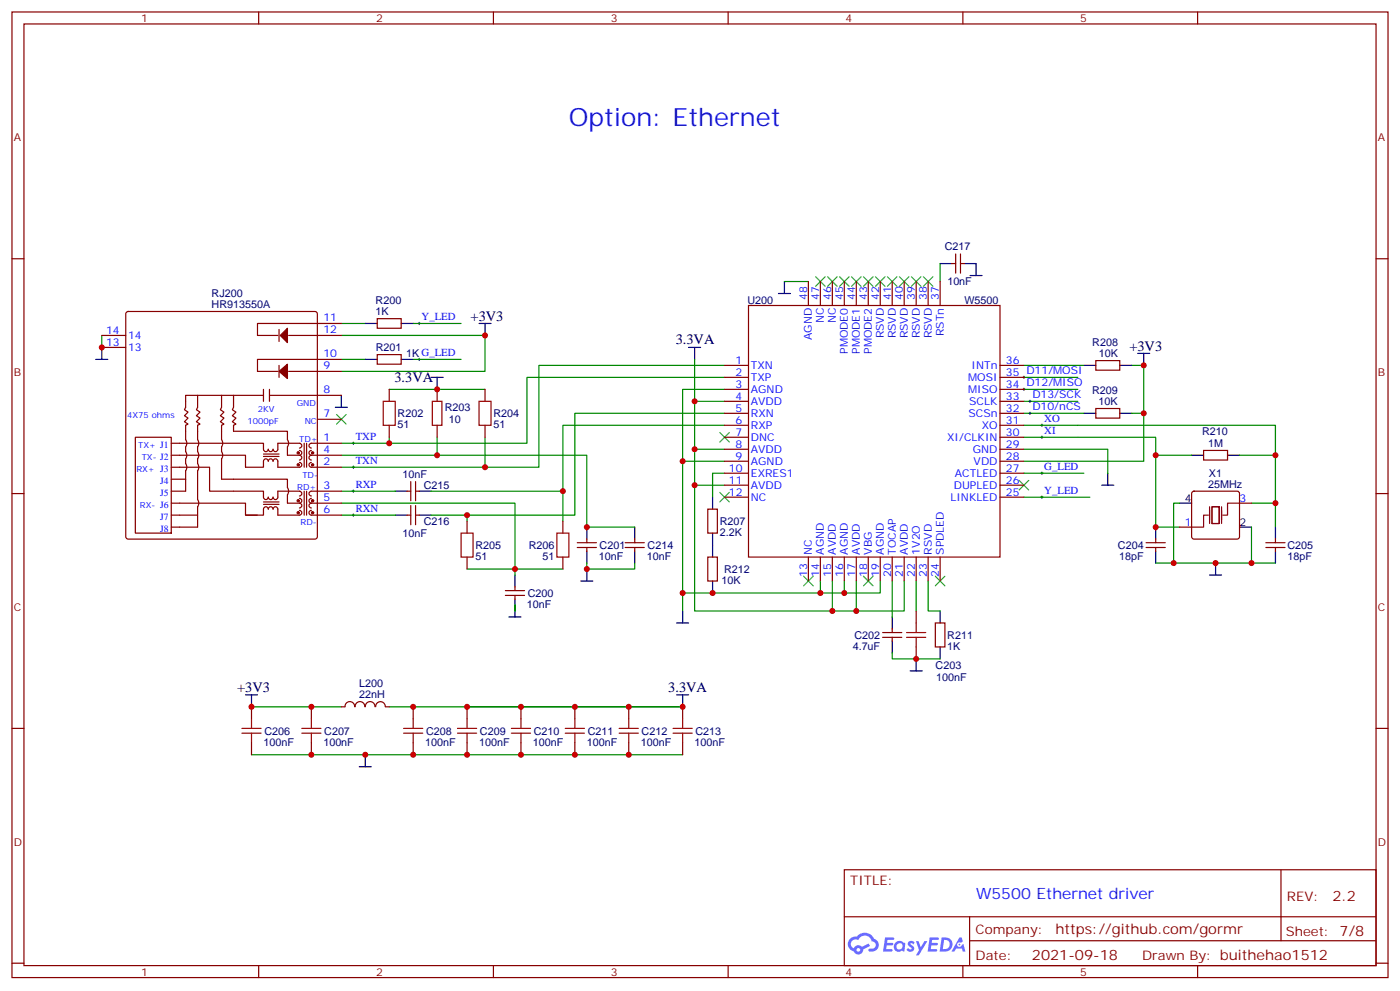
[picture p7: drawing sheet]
<svg xmlns="http://www.w3.org/2000/svg" width="412mm" height="292mm" viewBox="0 0 412 292" stroke-linecap="round" stroke-linejoin="round" font-family="sans-serif">
<g fill="none" stroke="#870000" stroke-width=".35">
<path d="M3.5 3.5h405.4v284.4h-405.4zM7.1 7.1h398.2v277.2h-398.2zM76.2 3.5v3.6M145.3 3.5v3.6M214.5 3.5v3.6M283.6 3.5v3.6M352.8 3.5v3.6M3.5 76.2h3.6M405.3 76.2h3.6M3.5 145.3h3.6M405.3 145.3h3.6M3.5 214.5h3.6"/>
<path d="M405.3 214.5h3.6M248.7 256.1h156.6v28.2h-156.6zM377.3 256.1v20.9M248.7 270h156.5M285.6 277h119.6M285.6 270v14.1M3.5 283.6h3.6M76.2 284.3v3.6M145.3 284.3v3.6M214.5 284.3v3.6M283.6 284.3v3.6M352.8 284.3v3.6"/>
<path d="M405.3 283.6h3.6"/>
</g>
<g fill="#5487ff">
<path d="M267.7 277.3a1.22 1.22 0 0 1 1.7 .3l-.4 .5a.47 .47 0 0 0-.3-.4 .47 .47 0 0 0-.5 .2l.1 .3a1.14 1.14 0 0 1 .8 1.7 1.14 1.14 0 0 1-1.9 0l-.2-.2 .5-.5 .7 .4a.29 .29 0 0 0 .3-.3 .29 .29 0 0 0-.2-.3 1.04 1.04 0 0 1-.6-1.7z"/>
<path d="M260.7 276h2.4l.3 .2-.2 .5-1.8 .1-.1 .8h1.5l.3 .4-.3 .4h-1.6l-.2 1.1h1.7l.2 .3-.2 .3-2.6 .1z"/>
<path d="M273.8 276h2.4l.3 .2-.1 .5-1.8 .1-.2 .8h1.6l.3 .4-.4 .4h-1.6l-.1 1.1h1.7l.2 .3-.2 .3-2.6 .1z"/>
<path d="M282.6 276.1h.7l.3 1.2-.6 .3a.69 .69 0 0 0-1 .3 .69 .69 0 0 0 .4 1 .69 .69 0 0 0 .9-.7l.5-.2 .6 2.2h-.8l-.2-.9h-1.8l-.5 .9h-.8z"/>
<path d="M269.8 277.1h.8l.6 1.8 1.1-1.8h.9l-2.6 4.2h-.8l.9-1.5z"/>
<path d="M277.4 276.1l-.6 4.1h1.3a2.11 2.11 0 0 0 2.5-2.1 2.11 2.11 0 0 0-2.5-2zM278.1 276.8a1.39 1.39 0 0 1 1.7 1.4 1.39 1.39 0 0 1-1.8 1.3h-.3z"/>
<path d="M263.7 277.7a1.54 1.54 0 0 0-.1 2.1 1.54 1.54 0 0 0 2.2 .2l.6 .2 .3-2.3-.2-.2-.4-.1a1.49 1.49 0 0 0-2.4 .1zM264 278.7a.94 .94 0 0 1 1.8 0 .94 .94 0 0 1-1.8 0z"/>
<path d="M250.4 276.4a2.18 2.18 0 0 0 1.1 3.7 1.44 1.44 0 0 0 1.6 1 1.44 1.44 0 0 0 1.2-1.5l2-1-.5-.8-1.9 1a1.47 1.47 0 0 0-2.4 .4 1.39 1.39 0 0 1-.7-1.9 1.39 1.39 0 0 1 2-.5 2.12 2.12 0 0 1 2.2-1.3 2.12 2.12 0 0 1 1.9 1.7 1.14 1.14 0 0 1 1.1 1.4 1.14 1.14 0 0 1-1.7 .8 .43 .43 0 0 0-.5 .3 .43 .43 0 0 0 .4 .5 1.98 1.98 0 0 0 2.5-1.2 1.98 1.98 0 0 0-1.2-2.5 3.1 3.1 0 0 0-5.3-.7l-.9 .1zM252.3 279.7a.55 .55 0 0 1 1.1 0 .55 .55 0 0 1-1.1 0z"/>
<circle cx="282.6" cy="278.1" r=".26"/>
</g>
<g fill="none" stroke="#000" stroke-width=".35">
<path d="M276.9 77.6h3.6M284 77.6h3.5v3.5M107.6 95.2h3.5M118.2 95.2h3.5M141.1 95.2h3.5M142.9 95.2v3.6M229.3 86.4h3.5M231.1 82.9v3.5M285.8 81.1h3.5M28.2 105.8h3.5M30 102.3v3.5M98.8 119.9h3.5"/>
<path d="M100.5 116.4v3.5M107.6 105.8h3.5M118.2 105.8h3.5M127 111.1h3.5M128.8 111.1v3.6M202.8 102.3h3.6M204.6 102.3v3.5M319.3 107.6h3.5M329.8 107.6h3.6M335.1 104.1h3.6M336.9 104.1v3.5M319.3 121.7h3.5"/>
<path d="M326.3 139.3v3.6M329.8 121.7h3.6M351 134.1h3.5M361.6 134.1h3.5M116.4 144.6h3.5M116.4 151.7h3.5M123.5 144.6h3.5M123.5 151.7h3.5M172.9 155.2v3.5M187 155.2v3.5M209.9 146.4v3.5M209.9 157v7"/>
<path d="M324.6 142.9h3.5M340.4 155.2v3.5M347.5 148.2h3.5M365.1 155.2h3.6M375.7 155.2v3.5M151.7 169.3v3.6M151.7 176.4v5.3M171.1 171.1h3.5M172.9 162.3v3.5M172.9 167.6v3.5M187 162.3v3.5M201.1 179.9v3.5"/>
<path d="M209.9 171.1v3.5M276.9 179.9v3.5M340.4 162.3v3.5M356.3 169.3h3.5M358.1 165.8v3.5M375.7 162.3v3.5M149.9 181.7h3.6M199.3 183.4h3.5M262.8 181.7v3.5M262.8 188.7v3.6M268.1 197.6h3.5M269.9 194v3.6"/>
<path d="M276.9 190.5v3.5M72.3 204.6h3.5M74.1 204.6v3.5M199.3 204.6h3.5M201.1 204.6v3.5M105.8 225.8h3.6M107.6 222.3v3.5"/>
</g>
<g fill="none" stroke="#008700" stroke-width=".35">
<path d="M276.9 77.6v5.3M30 98.8v3.5M100.5 98.8h42.4v10.6h-42.4M100.5 95.2h7.1M121.7 95.2h14.1M231.1 82.9h7M100.5 105.8h7.1M114.7 114.7h28.2M121.7 105.8h14.1M204.6 105.8v12.4h8.8M204.6 118.2v24.7h8.8M213.4 114.7h-12.3v21.1"/>
<path d="M213.4 111.1h-58.2v19.4h-40.5v-1.7M213.4 107.6h-54.7v30h-15.8M301.6 107.6h17.7M301.6 118.2h15.9M301.6 114.7h15.9M301.6 111.1h15.9M333.4 107.6h3.5v28.2h-35.3M100.5 130.5h14.2M128.8 128.8v5.3h-28.3M128.8 134.1h44.1v21.1h14.1M142.9 128.8v8.8h-42.4M204.6 132.3h8.8"/>
<path d="M213.4 139.3h-3.5v7.1M213.4 135.8h-12.3v44.1M213.4 125.2h-47.6v19.4M213.4 121.7h-44.1v30h-31.7M301.6 125.2h74.1v23h-7M301.6 128.8h38.8v26.4h7.1M301.6 132.3h24.7v7M301.6 121.7h17.7M301.6 139.3h17.7M333.4 121.7h3.5M340.4 134.1h10.6M365.1 134.1h10.6"/>
<path d="M100.5 148.2h51.2v21.1M100.5 144.6h15.9M100.5 151.7h15.9M127 144.6h38.8v8.9M127 151.7h10.6v1.8M204.6 142.9v37h40.6M301.6 146.4h19.4M347.5 148.2h-1.8v17.6M368.7 155.2v10.6M375.7 148.2v7M137.6 167.6h28.2M151.7 178.2v1.7"/>
<path d="M172.9 165.8v1.8h14.1v-1.8M201.1 174.6h40.6M241.7 171.1v3.5h7v-3.5M245.2 171.1v8.8h7M252.2 171.1v8.8M259.3 171.1v3.5h-10.6M262.8 171.1v10.6M266.3 171.1v8.8h-14.1M269.9 171.1v8.8M273.4 171.1v8.8h3.5M340.4 165.8h35.3M262.8 192.3v1.7h14.1"/>
<path d="M74.1 208.1h26.4M114.7 208.1h86.4M74.1 222.3h127"/>
</g>
<g fill="none" stroke="#000" stroke-width=".29">
<path d="M123.1 95.2h.7M123.5 94.9v.7M123.1 105.8h.7M123.5 105.5v.7M301.3 114.7h.7M301.3 111.1h.7M301.6 110.8v.7M301.6 114.3v.7M303 118.2h.7M303.4 117.8v.7M103.7 137.6h.7M103.7 130.5h.7"/>
<path d="M104.1 130.2v.7M104.1 137.2v.7M303 121.7h.7M303.4 121.4v.7M306.6 139.3h.7M306.6 128.8h.7M306.6 125.2h.7M306.9 124.9v.7M306.9 128.4v.7M306.9 139v.7M103.7 151.7h.7M103.7 144.6h.7"/>
<path d="M104.1 144.3v.7M104.1 151.3v.7M306.6 146.4h.7M306.9 146v.8"/>
</g>
<g fill="none" stroke="#3c3" stroke-width=".35">
<path d="M240.2 81.5l2.9 2.8M243.1 81.5l-2.9 2.8M243.8 81.5l2.8 2.8M246.6 81.5l-2.8 2.8M247.3 81.5l2.8 2.8M250.1 81.5l-2.8 2.8M250.8 81.5l2.8 2.8M253.6 81.5l-2.8 2.8M254.4 81.5l2.8 2.8M257.2 81.5l-2.8 2.8M257.9 81.5l2.8 2.8M260.7 81.5l-2.8 2.8"/>
<path d="M261.4 81.5l2.8 2.8M264.2 81.5l-2.8 2.8M264.9 81.5l2.9 2.8M267.8 81.5l-2.9 2.8M268.5 81.5l2.8 2.8M271.3 81.5l-2.8 2.8M272 81.5l2.8 2.8M274.8 81.5l-2.8 2.8M99.1 122.1l2.9 2.8M102 122.1l-2.9 2.8M212 127.4l2.8 2.8M214.8 127.4l-2.8 2.8"/>
<path d="M212 145l2.8 2.8M214.8 145l-2.8 2.8M300.2 141.5l2.8 2.8M303 141.5l-2.8 2.8M236.7 169.7l2.8 2.8M239.5 169.7l-2.8 2.8M254.4 169.7l2.8 2.8M257.2 169.7l-2.8 2.8M275.5 169.7l2.8 2.8M278.3 169.7l-2.8 2.8"/>
</g>
<g fill="none" stroke="#870000" stroke-width=".35">
<path d="M280.5 77.6h1M281.5 74.8v5.6M282.9 74.8v5.6M282.9 77.6h1.1M30 98.8h7M37.3 91.9l.4-.2h55.1l.5 .2 .2 .5v65.6l-.2 .5-.5 .2h-55.1l-.5-.2-.2-.5v-65.6zM82.2 97v3.5M85 98.8h15.5M100.5 95.2h-24.7v3.6h6M111.1 93.8h7.1v2.9h-7.1zM220.5 90h74.1v74h-74.1zM238.1 82.9v7.1"/>
<path d="M241.7 82.9v7.1M245.2 82.9v7.1M248.7 82.9v7.1M252.2 82.9v7.1M255.8 82.9v7.1M259.3 82.9v7.1M262.8 82.9v7.1M266.3 82.9v7.1M269.9 82.9v7.1M273.4 82.9v7.1M276.9 82.9v7.1M30 102.3h7"/>
<path d="M58.2 116.4v3.5l-.3 .7 1 .8-1 1 1 .7-1 1.1 1 .7-.7 .3v4.3M65.3 116.4v3.5l-.4 .7 1.1 .8-1.1 1 1.1 .7-1.1 1.1 1.1 .7-.7 .3v4.3a1.77 1.77 0 0 1 0 2.1v1.4a1.77 1.77 0 0 1 0 2.1v6h19.4v2.5a1.77 1.77 0 0 1 0 2.1v2.5h3.5M68.8 116.4v3.5l-.4 .7 1.1 .8-1.1 1 1.1 .7-1.1 1.1 1.1 .7-.7 .3v1.8h15.9v2.5a1.77 1.77 0 0 1 0 2.1v2.5h3.5M77.6 116.4h-22.9v3.5l-.4 .7 1.1 .8-1.1 1 1.1 .7-1.1 1.1 1.1 .7-.7 .3v4.3a1.77 1.77 0 0 1 0 2.1v1.4a1.77 1.77 0 0 1 0 2.1v1.4a1.77 1.77 0 0 1 0 2.1v6h-4.3M77.6 114.7v3.5M79.4 116.4h21.1M79.4 114.7v3.5M82.2 107.6v3.5M85 109.4h15.5M100.5 105.8h-24.7v3.6h6M111.1 104.4h7.1v2.8h-7.1zM114.7 114.7v3.5"/>
<path d="M128.8 114.7v3.5M142.9 114.7v3.5M213.4 107.6h7.1M213.4 111.1h7.1M213.4 114.7h7.1M213.4 118.2h7.1M294.6 107.6h7M294.6 111.1h7M294.6 114.7h7M294.6 118.2h7M322.8 106.2h7v2.8h-7zM39.9 128.8h10.5v28.2h-10.5z"/>
<path d="M50.4 137.6h11.3v7h15.9v1.8a.71 .71 0 0 0 .7 .7 .71 .71 0 0 0 .7-.7 .71 .71 0 0 0 .7 .7 .71 .71 0 0 0 .7-.7 .71 .71 0 0 0 .7 .7 .71 .71 0 0 0 .7-.7v-1.8h6.4a.71 .71 0 0 1 .7 .7 .71 .71 0 0 1-.7 .7M50.4 134.1h21.9v3.5h5.3v-1.8a.71 .71 0 0 1 .7-.7 .71 .71 0 0 1 .7 .7 .71 .71 0 0 1 .7-.7 .71 .71 0 0 1 .7 .7 .71 .71 0 0 1 .7-.7 .71 .71 0 0 1 .7 .7v1.8h6.4a.71 .71 0 0 0 .7-.7 .71 .71 0 0 0-.7-.7M50.4 130.5h27.2v1.8a.71 .71 0 0 0 .7 .7 .71 .71 0 0 0 .7-.7 .71 .71 0 0 0 .7 .7 .71 .71 0 0 0 .7-.7 .71 .71 0 0 0 .7 .7 .71 .71 0 0 0 .7-.7v-1.8h6.4a.71 .71 0 0 1 .7 .7 .71 .71 0 0 1-.7 .7M58.2 136.5a1.77 1.77 0 0 1 0 2.1v8.5M58.2 133a1.77 1.77 0 0 1 0 2.1v1.4M58.2 129.5a1.77 1.77 0 0 1 0 2.1v1.4M77.6 134.4h4.6M77.6 133.7h4.6M88.2 134.1a.71 .71 0 0 1 .7 .7 .71 .71 0 0 1-.7 .7M88.2 132.6a.71 .71 0 0 1 .7 .8 .71 .71 0 0 1-.7 .7M89.6 130.5v7.1M90.3 130.5v7.1"/>
<path d="M91.7 134.1a.71 .71 0 0 0-.7 .7 .71 .71 0 0 0 .7 .7M91.7 136.2a.71 .71 0 0 0-.7 .7 .71 .71 0 0 0 .7 .7h8.8M91.7 132.6a.71 .71 0 0 0-.7 .8 .71 .71 0 0 0 .7 .7M91.7 134.1h8.8M93.5 123.5h7M100.5 130.5h-8.8a.71 .71 0 0 0-.7 .7 .71 .71 0 0 0 .7 .7M114.7 125.2v3.6M128.8 125.2v3.6M142.9 125.2v3.6M213.4 121.7h7.1M213.4 125.2h7.1M213.4 128.8h7.1"/>
<path d="M213.4 132.3h7.1M213.4 135.8h7.1M213.4 139.3h7.1M294.6 121.7h7M294.6 125.2h7M294.6 128.8h7M294.6 132.3h7M294.6 135.8h7M294.6 139.3h7M322.8 120.3h7v2.8h-7zM354.5 132.6h7.1v2.9h-7.1zM50.4 148.2h21.9v3.5h3.5"/>
<path d="M50.4 151.7h7.8M50.4 141.1h4.3M58.2 147.1a1.77 1.77 0 0 1 0 2.1v6h-7.8M77.6 148.5h4.6M77.6 147.8h4.6M88.2 148.2a.71 .71 0 0 1 .7 .7 .71 .71 0 0 1-.7 .7M88.2 150.3a.71 .71 0 0 1 .7 .7 .71 .71 0 0 1-.7 .7h-6.4v-1.8a.71 .71 0 0 0-.7-.7 .71 .71 0 0 0-.7 .7 .71 .71 0 0 0-.7-.7 .71 .71 0 0 0-.7 .7 .71 .71 0 0 0-.7-.7 .71 .71 0 0 0-.7 .7v1.8h-5.3M88.2 146.8a.71 .71 0 0 1 .7 .7 .71 .71 0 0 1-.7 .7M89.6 144.6v7.1M90.3 144.6v7.1M91.7 148.2a.71 .71 0 0 0-.7 .7 .71 .71 0 0 0 .7 .7M91.7 150.3a.71 .71 0 0 0-.7 .7 .71 .71 0 0 0 .7 .7h8.8"/>
<path d="M91.7 146.8a.71 .71 0 0 0-.7 .7 .71 .71 0 0 0 .7 .7M91.7 148.2h8.8M100.5 144.6h-8.8a.71 .71 0 0 0-.7 .7 .71 .71 0 0 0 .7 .7M119.9 151.7h1.1M119.9 144.6h1.1M121 141.8v5.7M121 148.9v5.6M122.4 151.7h1.1M122.4 144.6h1.1M122.4 141.8v5.7M122.4 148.9v5.6M137.6 153.5v3.5"/>
<path d="M165.8 153.5v3.5M170 159.8h5.7M172.9 158.7v1.1M184.1 159.8h5.7M187 158.7v1.1M208.5 149.9h2.8v7.1h-2.8zM213.4 142.9h7.1M213.4 146.4h7.1M294.6 142.9h7M294.6 146.4h7M337.6 159.8h5.7M340.4 158.7v1.1"/>
<path d="M347.5 155.2h3.5M351.2 144.8l.5-.2h12.7l.5 .2 .2 .5v12.7l-.2 .5-.5 .2h-12.7l-.5-.2-.2-.5v-12.7zM365.1 148.2h3.6M372.9 159.8h5.6M375.7 158.7v1.1M137.6 164v3.6M148.9 175.3h5.6M148.9 173.9h5.6M151.7 172.9v1M151.7 175.3v1.1M165.8 164v3.6M170 161.2h5.7"/>
<path d="M172.9 161.2v1.1M184.1 161.2h5.7M187 161.2v1.1M208.5 164h2.8v7.1h-2.8zM238.1 164v7.1M241.7 164v7.1M245.2 164v7.1M248.7 164v7.1M252.2 164v7.1M255.8 164v7.1M259.3 164v7.1M262.8 164v7.1"/>
<path d="M266.3 164v7.1M269.9 164v7.1M269.9 179.9v3.5M273.4 164v7.1M276.9 164v7.1M337.6 161.2h5.7M340.4 161.2v1.1M372.9 161.2h5.6M375.7 161.2v1.1M260 187.7h5.6M260 186.3h5.6M262.8 185.2v1.1"/>
<path d="M262.8 187.7v1M269.9 190.5v3.5M275.5 183.4h2.8v7.1h-2.8zM74.1 208.1v3.6M74.1 218.7v3.6M91.7 208.1v3.6M91.7 218.7v3.6M104.5 208.1a1.41 1.41 0 0 0-1.5-1.5 1.41 1.41 0 0 0-1.4 1.5h-1.1M104.6 208.1a1.41 1.41 0 0 1 1.4-1.5 1.41 1.41 0 0 1 1.4 1.5M107.6 208.1a1.41 1.41 0 0 1 1.4-1.5 1.41 1.41 0 0 1 1.4 1.5M110.7 208.1a1.41 1.41 0 0 1 1.4-1.5 1.41 1.41 0 0 1 1.4 1.5M113.6 208.1h1.1"/>
<path d="M121.7 208.1v3.6M121.7 218.7v3.6M137.6 208.1v3.6M137.6 218.7v3.6M153.5 208.1v3.6M153.5 218.7v3.6M169.3 208.1v3.6M169.3 218.7v3.6M185.2 208.1v3.6M185.2 218.7v3.6M201.1 208.1v3.6M201.1 218.7v3.6"/>
</g>
<g fill="#870000" stroke="#870000" stroke-width=".29">
<circle cx="92.1" cy="151" r=".35"/>
<circle cx="92.1" cy="147.5" r=".35"/>
<circle cx="87.8" cy="151" r=".35"/>
<circle cx="87.8" cy="147.5" r=".35"/>
<circle cx="92.1" cy="136.9" r=".35"/>
<circle cx="92.1" cy="133.4" r=".35"/>
<circle cx="87.8" cy="136.9" r=".35"/>
<circle cx="87.8" cy="133.4" r=".35"/>
</g>
<g fill="#870000" stroke="#870000" stroke-width=".35">
<path d="M82.2 109.4l2.5-2.2v4.3z"/>
<path d="M84.7 96.7v4.2l-2.2-2.1z"/>
</g>
<g fill="none" stroke="#a10000" stroke-width=".35">
<path d="M112.9 118.2h3.5v7h-3.5zM127.4 118.2h2.8v7h-2.8zM141.1 118.2h3.5v7h-3.5zM135.8 157h3.5v7h-3.5zM164 157h3.6v7h-3.6zM267.1 187.7h5.6M267.1 186.3h5.6M269.9 183.4v2.9M269.9 187.7v2.8M71.3 214.5h5.6M71.3 215.9h5.6M74.1 211.7v2.8"/>
<path d="M74.1 215.9v2.8M88.9 214.5h5.6M88.9 215.9h5.6M91.7 211.7v2.8M91.7 215.9v2.8M118.9 214.5h5.6M118.9 215.9h5.6M121.7 211.7v2.8M121.7 215.9v2.8M134.8 214.5h5.6M134.8 215.9h5.6M137.6 211.7v2.8"/>
<path d="M137.6 215.9v2.8M150.6 214.5h5.7M150.6 215.9h5.7M153.5 211.7v2.8M153.5 215.9v2.8M166.5 214.5h5.7M166.5 215.9h5.7M169.3 211.7v2.8M169.3 215.9v2.8M182.4 214.5h5.6M182.4 215.9h5.6M185.2 211.7v2.8"/>
<path d="M185.2 215.9v2.8M198.3 214.5h5.6M198.3 215.9h5.6M201.1 211.7v2.8M201.1 215.9v2.8"/>
</g>
<path d="M356 151.7h-1.5v3.5h-3.5M356.3 149.2v5M357 149.2h2.1v5h-2.1zM359.8 149.2v5M365.1 148.2h-3.5v3.5h-1.4" fill="none" stroke="#870012" stroke-width=".35"/>
<g fill="#c00">
<circle cx="252.2" cy="179.9" r=".88"/>
<circle cx="241.7" cy="174.6" r=".88"/>
<circle cx="142.9" cy="98.8" r=".88"/>
<circle cx="248.7" cy="174.6" r=".88"/>
<circle cx="30" cy="102.3" r=".88"/>
<circle cx="137.6" cy="208.1" r=".88"/>
<circle cx="336.9" cy="107.6" r=".88"/>
<circle cx="336.9" cy="121.7" r=".88"/>
<circle cx="107.6" cy="222.2" r=".88"/>
<circle cx="142.9" cy="137.6" r=".88"/>
<circle cx="165.8" cy="144.6" r=".88"/>
<circle cx="128.8" cy="114.7" r=".88"/>
<circle cx="245.2" cy="179.9" r=".88"/>
<circle cx="201.1" cy="174.6" r=".88"/>
<circle cx="204.6" cy="142.9" r=".88"/>
<circle cx="204.6" cy="118.2" r=".88"/>
<circle cx="201.1" cy="135.8" r=".88"/>
<circle cx="204.6" cy="132.3" r=".88"/>
<circle cx="201.1" cy="208.1" r=".88"/>
<circle cx="153.5" cy="208.1" r=".88"/>
<circle cx="169.3" cy="208.1" r=".88"/>
<circle cx="185.2" cy="208.1" r=".88"/>
<circle cx="153.5" cy="222.2" r=".88"/>
<circle cx="169.3" cy="222.2" r=".88"/>
<circle cx="185.2" cy="222.2" r=".88"/>
<circle cx="358.1" cy="165.8" r=".88"/>
<circle cx="368.7" cy="165.8" r=".88"/>
<circle cx="345.7" cy="165.8" r=".88"/>
<circle cx="375.7" cy="148.2" r=".88"/>
<circle cx="340.4" cy="155.2" r=".88"/>
<circle cx="340.4" cy="134.1" r=".88"/>
<circle cx="375.7" cy="134.1" r=".88"/>
<circle cx="114.7" cy="130.5" r=".88"/>
<circle cx="74.1" cy="208.1" r=".88"/>
<circle cx="91.7" cy="208.1" r=".88"/>
<circle cx="91.7" cy="222.2" r=".88"/>
<circle cx="137.6" cy="222.2" r=".88"/>
<circle cx="121.7" cy="208.1" r=".88"/>
<circle cx="121.7" cy="222.2" r=".88"/>
<circle cx="172.9" cy="155.2" r=".88"/>
<circle cx="172.9" cy="167.6" r=".88"/>
<circle cx="209.9" cy="174.6" r=".88"/>
<circle cx="151.7" cy="167.6" r=".88"/>
<circle cx="128.8" cy="134.1" r=".88"/>
<circle cx="137.6" cy="151.7" r=".88"/>
<circle cx="269.9" cy="194" r=".88"/>
</g>
<text font-size="7.4" fill="#00f" x="167.6" y="37">Option: Ethernet</text>
<text font-size="4.6" fill="#00f" x="287.5" y="264.6">W5500 Ethernet driver</text>
<g font-size="4.2">
<text x="138.6" y="94.5">+3V3</text>
<text x="199" y="101.3">3.3VA</text>
<text x="332.7" y="103.4">+3V3</text>
<text x="116.2" y="112.6">3.3VA</text>
<text x="69.8" y="203.9">+3V3</text>
<text x="196.8" y="203.9">3.3VA</text>
</g>
<g font-size="4.2" fill="#800">
<text x="392.5" y="265.4">2.2</text>
<text x="310.9" y="274.9">https://github.com/gormr</text>
<text x="304" y="282.7">2021-09-18</text>
</g>
<g font-size="3.9" fill="#800">
<text x="250.5" y="260.7">TITLE:</text>
<text x="379.1" y="265.4">REV:</text>
<text x="287.4" y="274.9">Company:</text>
<text x="378.7" y="275.5">Sheet: 7/8</text>
<text x="287.4" y="282.6">Date:</text>
<text x="336.4" y="282.7">Drawn By: buithehao1512</text>
</g>
<g font-size="3.2" fill="#800">
<text x="41.6" y="6.5">1</text>
<text x="110.8" y="6.5">2</text>
<text x="179.9" y="6.5">3</text>
<text x="249.1" y="6.5">4</text>
<text x="318.2" y="6.5">5</text>
<text x="4.1" y="41.6">A</text>
<text x="405.9" y="41.6">A</text>
<text x="4.1" y="110.8">B</text>
<text x="405.9" y="110.8">B</text>
<text x="4.1" y="179.9">C</text>
<text x="405.9" y="179.9">C</text>
<text x="4.1" y="249.1">D</text>
<text x="405.9" y="249.1">D</text>
<text x="41.6" y="287.3">1</text>
<text x="110.8" y="287.3">2</text>
<text x="179.9" y="287.3">3</text>
<text x="249.1" y="287.3">4</text>
<text x="318.2" y="287.3">5</text>
</g>
<g font-size="3.2" fill="#000080">
<text x="278.3" y="73.5">C217</text>
<text x="279.1" y="84">10nF</text>
<text x="62.3" y="87.5">RJ200</text>
<text x="110.7" y="89.7">R200</text>
<text x="220.1" y="89.4">U200</text>
<text x="284.1" y="89.4">W5500</text>
<text x="62.3" y="90.7">HR913550A</text>
<text x="110.7" y="92.8">1K</text>
<text x="110.7" y="103.5">R201</text>
<text x="119.6" y="105.3">1K G_LED</text>
<text x="321.8" y="102">R208</text>
<text x="323.7" y="105.1">10K</text>
<text x="321.7" y="116.1">R209</text>
<text x="323.6" y="119.2">10K</text>
<text x="117.1" y="122.9">R202</text>
<text x="131" y="121.1">R203</text>
<text x="132.2" y="124.6">10</text>
<text x="145.3" y="122.9">R204</text>
<text x="117.1" y="126">51</text>
<text x="145.3" y="126">51</text>
<text x="354.1" y="128.1">R210</text>
<text x="355.9" y="131.6">1M</text>
<text x="118.5" y="140.8">10nF</text>
<text x="355.9" y="143.6">25MHz</text>
<text x="356.1" y="140.4">X1</text>
<text x="124.8" y="144.1">C215</text>
<text x="124.8" y="154.6">C216</text>
<text x="212" y="154.6">R207</text>
<text x="118.5" y="158">10nF</text>
<text x="140.1" y="161.7">R205</text>
<text x="155.7" y="161.7">R206</text>
<text x="176.6" y="161.7">C201</text>
<text x="190.8" y="161.7">C214</text>
<text x="212" y="157.8">2.2K</text>
<text x="329.3" y="161.6">C204</text>
<text x="379.2" y="161.6">C205</text>
<text x="140.1" y="164.8">51</text>
<text x="159.8" y="164.8">51</text>
<text x="176.4" y="164.9">10nF</text>
<text x="190.5" y="164.9">10nF</text>
<text x="329.7" y="164.8">18pF</text>
<text x="379.2" y="164.8">18pF</text>
<text x="212.5" y="171.9">10K</text>
<text x="213.3" y="168.7">R212</text>
<text x="155.2" y="179">10nF</text>
<text x="155.5" y="175.8">C200</text>
<text x="251.2" y="191.3">4.7uF</text>
<text x="251.7" y="188.2">C202</text>
<text x="279" y="191.3">1K</text>
<text x="279" y="188.2">R211</text>
<text x="275.6" y="197">C203</text>
<text x="105.8" y="202.4">L200</text>
<text x="275.8" y="200.5">100nF</text>
<text x="105.8" y="205.5">22nH</text>
<text x="77.6" y="219.5">100nF</text>
<text x="77.9" y="216.3">C206</text>
<text x="95.2" y="219.5">100nF</text>
<text x="95.5" y="216.3">C207</text>
<text x="125.2" y="219.5">100nF</text>
<text x="125.5" y="216.3">C208</text>
<text x="141.1" y="219.5">100nF</text>
<text x="141.4" y="216.3">C209</text>
<text x="157" y="219.5">100nF</text>
<text x="157.2" y="216.3">C210</text>
<text x="172.9" y="219.5">100nF</text>
<text x="173.1" y="216.3">C211</text>
<text x="188.7" y="219.5">100nF</text>
<text x="189" y="216.3">C212</text>
<text x="204.6" y="219.5">100nF</text>
<text x="204.9" y="216.3">C213</text>
</g>
<g font-size="3.2" fill="#00f">
<text x="237.8" y="88.2" transform="rotate(-90 237.8 88.2)">48</text>
<text x="241.3" y="88.2" transform="rotate(-90 241.3 88.2)">47</text>
<text x="244.8" y="88.2" transform="rotate(-90 244.8 88.2)">46</text>
<text x="248.4" y="88.2" transform="rotate(-90 248.4 88.2)">45</text>
<text x="251.9" y="88.2" transform="rotate(-90 251.9 88.2)">44</text>
<text x="255.4" y="88.2" transform="rotate(-90 255.4 88.2)">43</text>
<text x="258.9" y="88.2" transform="rotate(-90 258.9 88.2)">42</text>
<text x="262.5" y="88.2" transform="rotate(-90 262.5 88.2)">41</text>
<text x="266" y="88.2" transform="rotate(-90 266 88.2)">40</text>
<text x="269.5" y="88.2" transform="rotate(-90 269.5 88.2)">39</text>
<text x="273" y="88.2" transform="rotate(-90 273 88.2)">38</text>
<text x="276.6" y="88.2" transform="rotate(-90 276.6 88.2)">37</text>
<text x="95.2" y="94.5">11</text>
<text x="124.2" y="94.4">Y_LED</text>
<text x="242.7" y="95.3" transform="rotate(-90 242.7 95.3)">NC</text>
<text x="246.2" y="95.3" transform="rotate(-90 246.2 95.3)">NC</text>
<text x="31.2" y="102">13</text>
<text x="31.2" y="98.4">14</text>
<text x="37.7" y="99.8">14</text>
<text x="95.2" y="98.1">12</text>
<text x="239.2" y="100.1" transform="rotate(-90 239.2 100.1)">AGND</text>
<text x="260.3" y="99.7" transform="rotate(-90 260.3 99.7)">RSVD</text>
<text x="263.9" y="99.7" transform="rotate(-90 263.9 99.7)">RSVD</text>
<text x="267.4" y="99.7" transform="rotate(-90 267.4 99.7)">RSVD</text>
<text x="270.9" y="99.7" transform="rotate(-90 270.9 99.7)">RSVD</text>
<text x="274.5" y="99.7" transform="rotate(-90 274.5 99.7)">RSVD</text>
<text x="278" y="99" transform="rotate(-90 278 99)">RSTn</text>
<text x="37.7" y="103.4">13</text>
<text x="95.2" y="105.1">10</text>
<text x="216.7" y="107.2">1</text>
<text x="249.8" y="104.2" transform="rotate(-90 249.8 104.2)">PMODE0</text>
<text x="253.3" y="104.2" transform="rotate(-90 253.3 104.2)">PMODE1</text>
<text x="256.8" y="104.2" transform="rotate(-90 256.8 104.2)">PMODE2</text>
<text x="296.3" y="107.2">36</text>
<text x="95.2" y="108.7">9</text>
<text x="216.7" y="110.8">2</text>
<text x="221.2" y="108.7">TXN</text>
<text x="221.2" y="112.2">TXP</text>
<text x="285.2" y="112.2">MOSI</text>
<text x="286.2" y="108.7">INTn</text>
<text x="296.3" y="110.8">35 D11/MOSI</text>
<text x="95.2" y="115.7">8</text>
<text x="216.7" y="114.3">3</text>
<text x="216.7" y="117.8">4</text>
<text x="221.2" y="115.7">AGND</text>
<text x="221.2" y="119.2">AVDD</text>
<text x="285.2" y="115.7">MISO</text>
<text x="285.5" y="119.2">SCLK</text>
<text x="296.3" y="117.8">33</text>
<text x="296.3" y="114.3">34 D12/MISO</text>
<text x="304.1" y="117.3">D13/SCK</text>
<text x="95.2" y="122.8">7</text>
<text x="216.7" y="121.4">5</text>
<text x="216.7" y="124.9">6</text>
<text x="221.2" y="122.8">RXN</text>
<text x="285.3" y="122.8">SCSn</text>
<text x="296.3" y="124.9">31</text>
<text x="296.3" y="121.4">32</text>
<text x="304.1" y="120.8">D10/nCS</text>
<text x="307.6" y="124.4">XO</text>
<text x="95.2" y="129.8">1</text>
<text x="104.8" y="129.6">TXP</text>
<text x="216.7" y="128.4">7</text>
<text x="216.7" y="131.9">8</text>
<text x="221.2" y="126.3">RXP</text>
<text x="221.2" y="129.8">DNC</text>
<text x="279" y="129.8">XI/CLKIN</text>
<text x="289.2" y="126.3">XO</text>
<text x="296.3" y="131.9">29</text>
<text x="296.3" y="128.4">30</text>
<text x="307.6" y="127.9">XI</text>
<text x="95.2" y="136.9">2</text>
<text x="95.2" y="133.3">4</text>
<text x="104.8" y="136.7">TXN</text>
<text x="216.7" y="135.5">9</text>
<text x="221.2" y="133.3">AVDD</text>
<text x="221.2" y="136.9">AGND</text>
<text x="286.6" y="133.3">GND</text>
<text x="286.8" y="136.9">VDD</text>
<text x="296.3" y="135.5">28</text>
<text x="95.2" y="143.9">3</text>
<text x="104.8" y="143.8">RXP</text>
<text x="214.7" y="139">10</text>
<text x="214.7" y="142.5">11</text>
<text x="221.2" y="140.4">EXRES1</text>
<text x="221.2" y="143.9">AVDD</text>
<text x="281" y="143.9">DUPLED</text>
<text x="281.3" y="140.4">ACTLED</text>
<text x="296.3" y="142.5">26</text>
<text x="296.3" y="139">27</text>
<text x="307.6" y="138.5">G_LED</text>
<text x="95.2" y="147.5">5</text>
<text x="214.7" y="146">12</text>
<text x="221.2" y="147.5">NC</text>
<text x="280" y="147.5">LINKLED</text>
<text x="296.3" y="146">25</text>
<text x="307.6" y="145.5">Y_LED</text>
<text x="365.1" y="147.8">3</text>
<text x="95.2" y="151">6</text>
<text x="104.8" y="150.8">RXN</text>
<text x="349" y="154.9">1</text>
<text x="239.2" y="163.3" transform="rotate(-90 239.2 163.3)">NC</text>
<text x="242.7" y="163.3" transform="rotate(-90 242.7 163.3)">AGND</text>
<text x="246.2" y="163.3" transform="rotate(-90 246.2 163.3)">AVDD</text>
<text x="249.8" y="163.3" transform="rotate(-90 249.8 163.3)">AGND</text>
<text x="253.3" y="163.3" transform="rotate(-90 253.3 163.3)">AVDD</text>
<text x="256.8" y="163.3" transform="rotate(-90 256.8 163.3)">VBG</text>
<text x="260.3" y="163.3" transform="rotate(-90 260.3 163.3)">AGND</text>
<text x="263.9" y="163.3" transform="rotate(-90 263.9 163.3)">TOCAP</text>
<text x="267.4" y="163.3" transform="rotate(-90 267.4 163.3)">AVDD</text>
<text x="270.9" y="163.3" transform="rotate(-90 270.9 163.3)">1V2O</text>
<text x="274.5" y="163.3" transform="rotate(-90 274.5 163.3)">RSVD</text>
<text x="278" y="163.3" transform="rotate(-90 278 163.3)">SPDLED</text>
<text x="237.8" y="169.8" transform="rotate(-90 237.8 169.8)">13</text>
<text x="241.3" y="169.8" transform="rotate(-90 241.3 169.8)">14</text>
<text x="244.8" y="169.8" transform="rotate(-90 244.8 169.8)">15</text>
<text x="248.4" y="169.8" transform="rotate(-90 248.4 169.8)">16</text>
<text x="251.9" y="169.8" transform="rotate(-90 251.9 169.8)">17</text>
<text x="255.4" y="169.8" transform="rotate(-90 255.4 169.8)">18</text>
<text x="258.9" y="169.8" transform="rotate(-90 258.9 169.8)">19</text>
<text x="262.5" y="169.8" transform="rotate(-90 262.5 169.8)">20</text>
<text x="266" y="169.8" transform="rotate(-90 266 169.8)">21</text>
<text x="269.5" y="169.8" transform="rotate(-90 269.5 169.8)">22</text>
<text x="273" y="169.8" transform="rotate(-90 273 169.8)">23</text>
<text x="276.6" y="169.8" transform="rotate(-90 276.6 169.8)">24</text>
</g>
<g font-size="3.2">
<text x="349" y="147.8">4</text>
<text x="365.1" y="154.9">2</text>
</g>
<g font-size="2.8" fill="#00f">
<text x="47.2" y="131.9">J1</text>
<text x="47.2" y="135.5">J2</text>
<text x="47.2" y="142.5">J4</text>
<text x="47.2" y="139">J3</text>
<text x="47.2" y="149.6">J6</text>
<text x="47.2" y="146">J5</text>
<text x="47.2" y="153.1">J7</text>
<text x="47.2" y="156.6">J8</text>
</g>
<g font-size="2.5" fill="#00f">
<text x="87.4" y="119.6">GND</text>
<text x="37.5" y="123.1">4X75 ohms</text>
<text x="73" y="124.9">1000pF</text>
<text x="75.9" y="121.4">2KV</text>
<text x="89.8" y="124.9">NC</text>
<text x="40.7" y="131.9">TX+</text>
<text x="88.1" y="130.2">TD+</text>
<text x="41.8" y="135.5">TX-</text>
<text x="40.2" y="139">RX+</text>
<text x="89.1" y="140.8">TD-</text>
<text x="41.2" y="149.6">RX-</text>
<text x="87.6" y="144.3">RD+</text>
<text x="88.5" y="154.7">RD-</text>
</g>
</svg>
